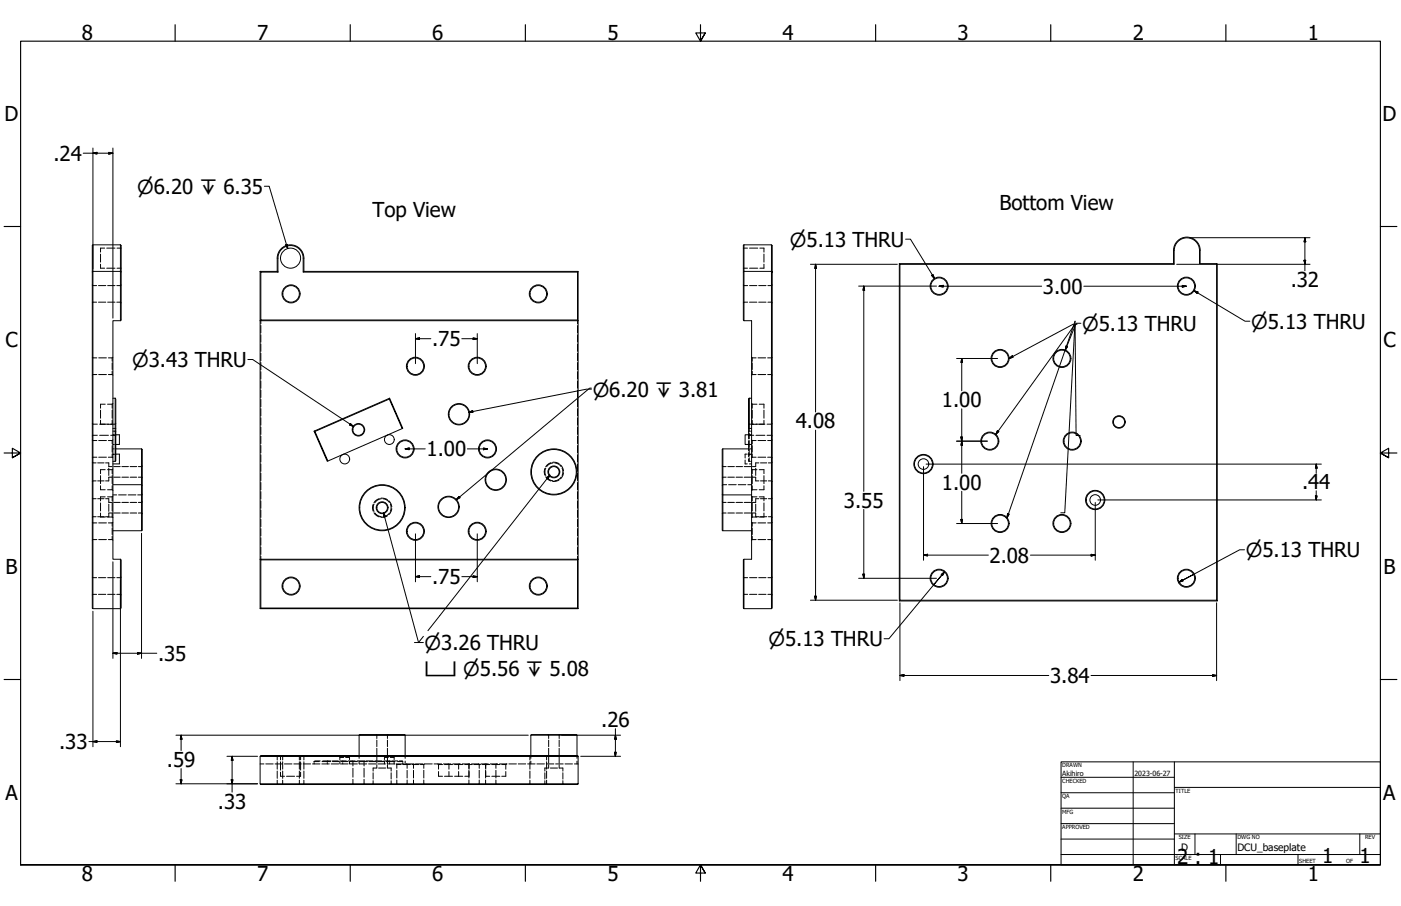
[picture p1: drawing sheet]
<svg xmlns="http://www.w3.org/2000/svg" width="864mm" height="559mm" viewBox="0 0 864 559" stroke-linecap="round" stroke-linejoin="round" font-family="sans-serif">
<!-- layer: Hidden (ANSI) -->
<g fill="none" stroke="#000" stroke-width=".62">
<path d="M62 157v5M65 153h-3v3M66 153h5M72 153h3M458 153h3M462 153h5M468 153h3v3M471 157v5M57 176h.1M57 168h.1M57 176h3M57 167v1"/>
<path d="M61 176h4M62 163v2h3M66 165h5M66 176h5M72 165h3M74 176h-2M75 176h.1M161 167v1M171 167h.1M458 165h3M458 176h.1M458 176h3"/>
<path d="M462 176h5M462 165h5M468 176h4M471 163v2h-3M476 167h.1M476 176h-3M476 176h.1M57 187h.1M57 186h.1M57 186h3M61 186h4M66 186h5"/>
<path d="M72 186h2M75 187h.1M161 197v3M356 197v3M458 187h.1M461 186h-3M462 186h5M468 186h4M473 186h3M476 187h.1M161 201v4M161 207v4"/>
<path d="M161 212v5M161 218v4M356 201v4M356 207v4M356 212v5M356 218v4M57 220l3 1M60 231h-3M61 231h5M61 221h5M67 231h2M67 221h2"/>
<path d="M69 221v2M69 224v4M69 229v2M69 231h1M69 221h.1M70 220h-1M161 224v4M161 229v5M161 235v4M356 224v4M356 229v5M356 235v4"/>
<path d="M463 220l1 1M464 231h2M464 221h2M464 221v2M464 224v4M464 229v2M464 231h-1M467 231h5M467 221h5M473 231h3M476 221h-3M476 220h.1"/>
<path d="M62 253v5M62 259v3M65 249h-3v3M66 249h3M69 249v3M69 253v5M69 259v3M69 249h.1M70 249h-1M161 241v4M161 246v5M161 252v5"/>
<path d="M161 258v4M356 241v4M356 246v5M356 252v5M356 258v4M463 249h.1M464 249h.1M464 249h3M464 249v3M464 253v5M464 259l-1 3M468 249h3v3"/>
<path d="M471 253v5M471 259v3M57 261l3 1M57 271l3 1M57 269h.1M60 268l-3 1M61 272h5M61 268h6M67 272h2M69 272v2M69 275v4M69 280v2"/>
<path d="M69 272h.1M69 262h1M70 271h-1M70 268h.1M70 274h.1M70 264h.1M70 277h.1M71 264h.1M71 268h.1M71 274h.1M71 277h.1M71 268v1"/>
<path d="M71 269h.1M71 261l-10 1M71 268h-3M161 263v5M161 269v5M161 275v4M356 263v5M356 269v5M356 275v4M461 279v3M461 261l10 1M461 268h4"/>
<path d="M461 268v3M461 272v2M461 277v1M462 269h-1M462 264v2M462 267v4M462 272v4M462 277v4M462 268v1M462 266h-1M463 266h.1M463 271l1 1"/>
<path d="M464 272h2M464 272v2M464 275v4M464 280v2M466 268h5M467 272h5M473 268l3 1M476 272h-3M476 269h.1M476 261l-3 1M476 271h.1M57 285h.1"/>
<path d="M57 285h2M59 297h-2M60 282h-3M60 297h4M60 285h4M61 282h5M62 293v5M62 300v2h3M65 290h-3v2M65 285h2v3h2M66 290h3M67 282h2"/>
<path d="M67 289v4M69 294h-2v3h-2M69 290v2M69 293v5M69 300v2M69 282h1M70 289l-1 1M70 280h.1M70 294h4M70 288h4M71 280h.1M75 294h4"/>
<path d="M75 288h4M80 294h4M80 288h4M85 294h2M87 288h-2M88 295h.1M88 287v1M161 280v5M161 286v5M161 292v4M161 298v4M336 289l-1 2 1 2"/>
<path d="M336 294l4 3M336 289v2v2M337 294l2 2h2M340 285l-4 3M341 285h2l2 1M341 286h-2l-2 2M342 286h2l2 2M345 296l-4 1M346 287l1 4M346 294l-2 2h-2M346 289l1 2-1 2M347 292l-1 3"/>
<path d="M356 280v5M356 286v5M356 292v4M356 298v4M445 287l3 1M448 294l-3 1M448 299h-3M449 294h4M449 288h4M449 299h5M454 294h4M454 288h4"/>
<path d="M455 299h5M459 294h4M459 288h4M459 284v2h2M461 280h-2v3M461 299h2M461 280h1M461 283l1 1M462 282v2M462 285h.1M462 280h1M462 286h1"/>
<path d="M463 280h.1M463 285h.1M463 289h.1M464 289v1M464 290h3M464 282h2M464 290v2M464 293v5M464 300v2M464 282h-1M464 294h2v3h2M466 289v4"/>
<path d="M467 282h5M468 285h-2v3h-2M468 290h3v2M469 297h4M469 285h4M471 300v2h-3M471 293v5M473 282h3M474 297h2M476 285h-2M476 285h.1M57 307l2 1"/>
<path d="M57 319h.1M57 319h2M60 319h5M60 308h4M62 310v5M62 316v3M65 306h-3v3M65 308h2v2h2M65 319h4M66 306h3M66 302h3M67 311v4"/>
<path d="M69 316h-2v3M69 306v3M69 310v5M69 316v3M69 319h.1M69 302h.1M69 306h.1M69 319h1M69 302h1M70 306h-1M70 305h2M70 316h4"/>
<path d="M70 310h4M73 305h5M75 316h4M75 310h4M79 305h5M80 316h4M80 310h4M85 316l2 1M87 310h-2M87 305h-2M88 317h.1M88 309v1"/>
<path d="M88 305h.1M161 303v5M161 309v4M161 315v4M230 311v2v2M231 316l3 3M231 311l-1 2 1 2M231 316l2 2 2 1M234 308l-3 2M235 307l4 1M235 308h-2l-2 2M236 308h2l2 2"/>
<path d="M239 318l-2 1h-2M240 309l1 4M240 316l-2 2-2 1M241 311v2v2M241 314l-1 3M356 303v5M356 309v4M356 315v4M445 309l3 1M448 316l-3 1M449 316h4M449 310h4"/>
<path d="M454 316h4M454 310h4M459 316h4M459 310h4M463 306h1M464 306h3M464 302h3M464 306v3M464 310v5M464 316v3M464 319h-1M464 302h-1"/>
<path d="M464 316h2v3M466 311v4M468 308h-2v2h-2M468 306h3v3M469 308h4M471 310v5M471 316v3M473 319h-9M474 319h2M476 319h.1M476 307l-2 1M57 322l3 1"/>
<path d="M60 333h-3M61 333h5M61 323h5M67 333h2M67 323h2M69 323v2M69 326v4M69 331v2M69 333h1M69 322v1M70 322h-1M161 320v5"/>
<path d="M161 326v5M161 332v4M161 337v5M356 320v5M356 326v5M356 332v4M356 337v5M463 322l1 1M464 333h2M464 323h2M464 323v2M464 326v4"/>
<path d="M464 331v2M464 333h-1M467 333h5M467 323h5M473 333h3M476 322l-3 1M476 322h.1M57 356h3M61 356h4M66 356h5M74 356h-2M75 356h.1"/>
<path d="M161 343v2M356 343v2M458 356h3M462 356h5M468 356h4M476 356h-3M476 356h.1M60 367h-3M61 367h4M66 367h5M72 367h2M75 367h.1"/>
<path d="M461 367h-3M462 367h5M468 367h4M473 367h3M232 453v2M232 457v4M239 457v4M239 453v2M239 453h.1M338 453h.1M338 453v2M338 457v4"/>
<path d="M345 457v4M345 453v2M345 453h.1M160 471h3M164 471h4M170 471h4M171 470v4M171 476v4M171 466v3M171 466h.1M173 466v3M173 470v5"/>
<path d="M173 476v3h2M174 466v3M174 470v4M174 476v4M175 471h5M177 479h5M181 471h5M185 470v4M185 476v4M185 466v3M185 470v5M185 476v3h-2"/>
<path d="M187 466h.1M187 471h4M187 466v3M187 470v4M187 476v4M193 471h4M194 470h3M194 470h.1M194 471h.1M197 469h-3M198 471h5M199 469h3"/>
<path d="M202 471h.1M202 470h-3M202 469h2M204 470h-2M204 471h5M205 469h4M205 470h4M209 469h4M209 470v1M210 471h5M210 470h4M211 469v1"/>
<path d="M211 471h.1M212 467h-3v2M213 467h2v2M215 469h4M216 471h4M217 469h.1M217 470l1 2M218 474v5M220 469h4M220 470h-5v1M221 469v2h5M221 466v2"/>
<path d="M222 470h5M224 474v5M225 469l-1 3M226 469h4M227 471h5M228 470h4M230 477v4M231 469h4M232 472v2h-2v2M232 462v4M232 467v4M233 470h4v1"/>
<path d="M233 471h5M233 474h5M237 469h4M238 470h5M239 472v2h2v2M239 462v4M239 467v4h4M239 467h-2v2M240 469v1M240 471h.1M241 467h2v2M241 477v4"/>
<path d="M241 469h4M243 470v1M244 471l1 1M245 471h4M245 472h2M245 472v2M245 475v5M246 469h2M248 469h.1M248 470h-3M248 470h.1M248 471h.1"/>
<path d="M248 472h5M250 466v2M250 469v2M250 471h5M251 471v3M251 475v5M254 472h4M255 475v5M255 471v3M256 471h5M259 472h2M261 472v2"/>
<path d="M261 475v5M262 471l-1 1M262 471h4M268 471h4M270 471h.1M270 471v1M270 472h3M270 476v3h3M270 472v2M273 471h5M274 472h5M274 479h5"/>
<path d="M276 471h.1M277 471v3M277 476v3M279 471h5M280 472h5M280 479h5M283 476v3M283 471v3M285 471h4v3M287 472h4M289 471v3M289 475v5"/>
<path d="M289 476v3h-2M291 471h4M292 472h4M295 471v3M295 475v5M296 471h5M297 472h2M299 471v1M299 472v2M299 475v5M299 472h3M299 479h3"/>
<path d="M300 471l-1 1M302 471h5M303 472h5M303 479h5M306 475v5M306 471v3M308 471h5M309 472h3M312 476v3h-3M312 472v2M312 471v1M312 471h.1"/>
<path d="M314 471h4M319 471h5M325 471h5M326 466l1 3M327 470v4M327 476v4M327 466v2M327 469v2M331 471h5M336 477v4M337 471h4M337 470v4"/>
<path d="M337 476v4M337 466v3M338 474h-2v2M338 462v4M338 467v4M338 472v2M339 474h5M343 471h4M345 462v4M345 467v4M345 472v2M345 474h2v2"/>
<path d="M347 477v4M348 471h5M354 471h2M356 466v2M356 469v2M171 481v3M171 484h.1M174 484h.1M174 481v3M185 481v3M185 484h.1M187 484h.1"/>
<path d="M187 481v3M217 484h.1M218 481l-1 3M224 481l1 3M225 484h.1M230 484h.1M230 482v2M241 482v2M241 484h1M244 484h.1M245 481l-1 3M251 484h.1"/>
<path d="M251 481v3M255 481v3M255 484h.1M261 481v3M261 484h1M289 484h.1M289 481v3M295 484h.1M295 481v3M299 481v3M300 484h.1M306 481v3"/>
<path d="M306 484h.1M326 484h.1M327 481v3M336 484h-1M336 482v2M337 481v3M337 484h.1M347 482v2M347 484h.1"/>
</g>
<!-- layer: Visible (ANSI) -->
<g fill="none" stroke="#000" stroke-width=".62">
<path d="M57 151h17M74 151h1v17l-1-1M74 151v16M174 154a8 8 0 0 1 8-2 8 8 0 0 1 5 7v9h169v29h-195v-29h10v-10zM459 151v47M459 151v16M459 151h17M57 167v208v-224v16h17M74 167v31M75 168v29l-1 1M160 167h11M160 167v208"/>
<path d="M160 167l1 1M171 167v-8a8 8 0 0 1 8-8 8 8 0 0 1 8 8v8M171 167v1M187 168v-1h169v1M356 167v178h-196h1v30M459 167h17v-16v224v-208v1M459 167v31M459 167l-1 1M554 163h170M555 163h169v-9a8 8 0 0 1 8-7 8 8 0 0 1 7 7v9h11v207h-195zM555 163h-1v208M584 176a6 6 0 0 0-8-4 6 6 0 0 0 0 9 6 6 0 0 0 8-4"/>
<path d="M723 163v-9a8 8 0 0 1 9-8 8 8 0 0 1 8 8v9M737 176a6 6 0 0 0-8-4 6 6 0 0 0-1 9 6 6 0 0 0 9-4M750 163v208v-1M74 198h-4v147h4M161 197l-1 1h196v-1M459 198h4v147h-4M251 226a5 5 0 0 1 7-5 5 5 0 0 1 1 9 5 5 0 0 1-8-3v-1M289 226a5 5 0 0 1 7-5 5 5 0 0 1 1 9 5 5 0 0 1-8-3v-1M70 246h1M71 246v39v-19h-1M71 246v20M240 246l-46 20 8 18v1l-8-19"/>
<path d="M240 246l-46 20M240 246l8 18-8-18M462 246l-1 18zM462 246h1M71 268h3v6h-3M71 277h16M87 277h1v50h-1M87 277v50M248 264l-46 20M446 277v50M446 277h17M461 264v4"/>
<path d="M461 274v3M462 264h1M463 268h-4v6h4M70 299h18M70 285h1M71 280h3v6h-4M445 305h1h17M70 327h17M446 327h17M74 345h1v30h-1M74 345v30M161 345h195"/>
<path d="M356 345v30zM459 345v30zM57 375h17M356 375h-196h196M459 375h17M555 370l-1 1h196M221 453h29M221 453v13M250 453v13M327 453h29M327 453v13M356 453v13"/>
<path d="M160 466h196zM160 466v17M356 466v17M160 483h196v1h-195z"/>
<circle cx="179" cy="159" r="6"/>
<circle cx="579" cy="176" r="5"/>
<circle cx="731" cy="176" r="5"/>
<circle cx="179" cy="181" r="6"/>
<circle cx="179" cy="181" r="5"/>
<circle cx="332" cy="181" r="6"/>
<circle cx="332" cy="181" r="5"/>
<circle cx="256" cy="226" r="6"/>
<circle cx="294" cy="226" r="6"/>
<circle cx="616" cy="221" r="6"/>
<circle cx="616" cy="221" r="5"/>
<circle cx="655" cy="221" r="6"/>
<circle cx="655" cy="221" r="5"/>
<circle cx="283" cy="255" r="7"/>
<circle cx="283" cy="255" r="6"/>
<circle cx="221" cy="265" r="4"/>
<circle cx="221" cy="265" r="3"/>
<circle cx="240" cy="271" r="3"/>
<circle cx="250" cy="277" r="6"/>
<circle cx="250" cy="277" r="5"/>
<circle cx="301" cy="277" r="6"/>
<circle cx="301" cy="277" r="5"/>
<circle cx="610" cy="272" r="6"/>
<circle cx="610" cy="272" r="5"/>
<circle cx="661" cy="272" r="6"/>
<circle cx="661" cy="272" r="5"/>
<circle cx="690" cy="260" r="4"/>
<circle cx="690" cy="260" r="3"/>
<circle cx="213" cy="283" r="3"/>
<circle cx="306" cy="296" r="7"/>
<circle cx="306" cy="296" r="6"/>
<circle cx="341" cy="291" r="14"/>
<circle cx="341" cy="291" r="4"/>
<circle cx="341" cy="291" r="3"/>
<circle cx="569" cy="286" r="6"/>
<circle cx="569" cy="286" r="3"/>
<circle cx="236" cy="313" r="14"/>
<circle cx="236" cy="313" r="4"/>
<circle cx="236" cy="313" r="3"/>
<circle cx="277" cy="313" r="7"/>
<circle cx="277" cy="313" r="6"/>
<circle cx="675" cy="308" r="6"/>
<circle cx="675" cy="308" r="3"/>
<circle cx="256" cy="328" r="6"/>
<circle cx="256" cy="328" r="5"/>
<circle cx="294" cy="328" r="6"/>
<circle cx="294" cy="328" r="5"/>
<circle cx="616" cy="323" r="6"/>
<circle cx="616" cy="323" r="5"/>
<circle cx="655" cy="323" r="6"/>
<circle cx="655" cy="323" r="5"/>
<circle cx="579" cy="357" r="6"/>
<circle cx="579" cy="357" r="5"/>
<circle cx="731" cy="357" r="6"/>
<circle cx="731" cy="357" r="5"/>
<circle cx="179" cy="361" r="6"/>
<circle cx="179" cy="361" r="5"/>
<circle cx="332" cy="361" r="6"/>
<circle cx="332" cy="361" r="5"/>
</g>
<!-- layer: Hidden (ANSI) -->
<circle cx="299" cy="472" r=".2" fill="#000"/>
<!-- layer: Border (ANSI) -->
<g fill="none" stroke="#000" stroke-width=".7">
<path d="M108 15v10M216 15v10M324 15v10M432 15v10l-3-5h6l-3 5 3-5M540 15v10M648 15v10M756 15v10M3 140h10M851 140h10M3 279h10l-5-3v6l5-3-5 3M861 279h-10l5-3v6l-5-3 5 3M3 419h10"/>
<path d="M851 419h10M13 533v-508h838v508h-838h838M108 533v11M216 533v11M324 533v11M435 538l-3-5 3 5h-6l3-5v11M540 533v11M648 533v11M756 533v11"/>
</g>
<!-- layer: Title (ANSI) -->
<g fill="none" stroke="#000" stroke-width=".62">
<path d="M654 470h197v63h-197zM654 479h70M698 470v63M724 470v63M654 489h70M654 498h70M724 486h127M654 508h70M654 518h70M724 514h127M737 514v13M762 514v13"/>
<path d="M838 514v13M654 527h197M752 527v6M800 527v6"/>
</g>
<!-- layer: Dimension (ANSI) -->
<g fill="none" stroke="#000" stroke-width=".62">
<path d="M51 94h19M57 94h3v1zM57 91v75M67 94h3l-3 1zM70 91v105M733 147h75M804 147l1 2h-1zM804 147v20M500 163h53M503 163v3h-1zM503 163v91M529 176h48"/>
<path d="M532 176l1 3h-1zM532 176v127M579 177l2-1v1zM579 177h63M668 177h63M725 163h83M729 176l2 1h-2zM804 161h1l-1 2zM256 209l3-1v1zM256 209h10M256 206v18M285 209h9"/>
<path d="M292 208l2 1h-2zM294 206v18M590 221h25M593 221v3h-1zM593 221v20M593 252v40M250 277l2-1v1zM250 277h12M288 277h13M298 276l3 1h-3zM503 265v105M590 272h19"/>
<path d="M592 270h1v2zM593 272v3h-1zM569 288v58M571 286h244M811 286l1 3h-1zM811 286v6M532 314v43M593 303v20M675 310v36M677 308h138M811 306h1l-1 2zM811 303v5"/>
<path d="M87 329v77M256 329v30M294 329v30M590 323h25M592 320h1v3zM70 347v59M74 358v103M256 356l3-1v1zM256 356h10M285 356h9M292 355l2 1h-2zM529 357h48"/>
<path d="M532 354h1l-1 3zM569 342h3v1zM569 342h40M635 342h40M673 342h2l-2 1zM57 377v84M500 370h53M502 368h1v2zM555 372v48M750 372v48M70 403l2-1v1zM70 403h27"/>
<path d="M85 402l2 1h-2zM555 417l2-1v1zM555 417h91M673 417h77M747 416l3 1h-3zM55 457h19M57 457h3v1zM72 457h2l-2 1zM108 453h218M112 453v3h-1zM112 453v10M346 453h37"/>
<path d="M379 453l1 3h-1zM379 449v17M112 474v9M140 466h19M143 466l1 3h-1zM143 466v23M358 466h25M379 464h1l-1 2zM108 483h51M111 481h1v2zM143 481h1l-1 2z"/>
</g>
<g fill="#000" stroke="#000" stroke-width=".62">
<path d="M57 94h3zM57 94h3v1zM67 95l3-1zM67 94h3l-3 1zM804 147l1 2zM804 147l1 2h-1zM503 163v3zM503 163v3h-1zM532 176l1 3zM532 176l1 3h-1zM579 177l2-1zM579 177l2-1v1z"/>
<path d="M729 177h2zM729 176l2 1h-2zM804 161v2zM804 161h1l-1 2zM256 209l3-1zM256 209l3-1v1zM292 209h2zM292 208l2 1h-2zM593 221v3zM593 221v3h-1zM250 277l2-1zM250 277l2-1v1z"/>
<path d="M298 277h3zM298 276l3 1h-3zM592 270l1 2zM592 270h1v2zM593 272v3zM593 272v3h-1zM811 286l1 3zM811 286l1 3h-1zM811 306v2zM811 306h1l-1 2zM592 320l1 3zM592 320h1v3z"/>
<path d="M256 356l3-1zM256 356l3-1v1zM292 356h2zM292 355l2 1h-2zM532 354v3zM532 354h1l-1 3zM569 342h3zM569 342h3v1zM673 343l2-1zM673 342h2l-2 1zM502 368l1 2zM502 368h1v2z"/>
<path d="M70 403l2-1zM70 403l2-1v1zM85 403h2zM85 402l2 1h-2zM555 417l2-1zM555 417l2-1v1zM747 417h3zM747 416l3 1h-3zM57 457h3zM57 457h3v1zM72 458l2-1zM72 457h2l-2 1z"/>
<path d="M112 453v3zM112 453v3h-1zM379 453l1 3zM379 453l1 3h-1zM143 466l1 3zM143 466l1 3h-1zM379 464v2zM379 464h1l-1 2zM111 481l1 2zM111 481h1v2zM143 481v2zM143 481h1l-1 2z"/>
</g>
<!-- layer: Symbol (ANSI) -->
<g fill="none" stroke="#000" stroke-width=".62">
<path d="M163 115h3l11 38M176 151h1v2zM558 148h3l15 24M574 170l1-1 1 3zM736 179l2 1v1zM736 179l31 19h3M666 199h-3l-6 17M657 216l-36 103M657 213l1 1-1 2zM657 214l6-16-7 118h-2M664 200h-3l-39 21M153 222h3l62 41"/>
<path d="M365 239h-2l-82 69M622 221l2-2v1zM289 254l2-1 1 1zM365 240h-3l-73 14M216 261l2 2-3-1zM614 268l49-68v69h3M615 266h1l-2 2zM337 295l2-2-1 2zM339 293l-75 96M236 316l2 3h-1zM236 316l22 80h3M283 306l1 1-3 1z"/>
<path d="M621 317h1l-1 2zM767 339h-3l-35 19 7-4M580 354l2-1-1 2zM582 353l-1 2M727 359l2-2v1zM729 358l-2 1M576 361l5-6-33 39h-3M261 392l-3 4h-3"/>
</g>
<g fill="#000" stroke="#000" stroke-width=".62">
<path d="M176 151l1 2zM176 151h1v2zM574 170l2 2zM574 170l1-1 1 3zM736 179l2 1zM736 179l2 1v1zM622 221l2-2zM622 221l2-2v1zM657 213v3zM657 213l1 1-1 2zM289 254l2-1zM289 254l2-1 1 1z"/>
<path d="M215 262l3 1zM216 261l2 2-3-1zM615 266l-1 2zM615 266h1l-2 2zM339 293l-1 2zM337 295l2-2-1 2zM236 316l2 3zM236 316l2 3h-1zM283 306l-2 2zM283 306l1 1-3 1zM621 317v2zM621 317h1l-1 2z"/>
<path d="M582 353l-1 2zM580 354l2-1-1 2zM727 359l2-2zM727 359l2-2v1z"/>
</g>
<g font-size="12.6">
<text x="51" y="24">8</text>
<text x="158" y="24">7</text>
<text x="266" y="24">6</text>
<text x="374" y="24">5</text>
<text x="482" y="24">4</text>
<text x="590" y="24">3</text>
<text x="698" y="24">2</text>
<text x="806" y="24">1</text>
<text x="3" y="74">D</text>
<text x="852" y="74">D</text>
<text x="33" y="99">.24</text>
<text x="616" y="129">Bottom View</text>
<text x="230" y="134">Top View</text>
<text x="796" y="177">.32</text>
<text x="643" y="181">3.00</text>
<text x="3" y="214">C</text>
<text x="266" y="213">.75</text>
<text x="853" y="214">C</text>
<text x="581" y="251">1.00</text>
<text x="491" y="264">4.08</text>
<text x="263" y="281">1.00</text>
<text x="581" y="302">1.00</text>
<text x="803" y="302">.44</text>
<text x="520" y="313">3.55</text>
<text x="610" y="347">2.08</text>
<text x="3" y="354">B</text>
<text x="853" y="354">B</text>
<text x="266" y="360">.75</text>
<text x="97" y="407">.35</text>
<text x="647" y="421">3.84</text>
<text x="371" y="449">.26</text>
<text x="36" y="462">.33</text>
<text x="103" y="473">.59</text>
<text x="3" y="494">A</text>
<text x="853" y="494">A</text>
<text x="134" y="499">.33</text>
<text x="726" y="533">2 : 1</text>
<text x="815" y="533">1</text>
<text x="838" y="533">1</text>
<text x="51" y="544">8</text>
<text x="158" y="544">7</text>
<text x="266" y="544">6</text>
<text x="374" y="544">5</text>
<text x="482" y="544">4</text>
<text x="590" y="544">3</text>
<text x="698" y="544">2</text>
<text x="806" y="544">1</text>
</g>
<g font-size="12">
<text x="85" y="119">⌀6.20 ↧ 6.35</text>
<text x="487" y="152">⌀5.13 THRU</text>
<text x="667" y="204">⌀5.13 THRU</text>
<text x="771" y="203">⌀5.13 THRU</text>
<text x="82" y="226">⌀3.43 THRU</text>
<text x="365" y="245">⌀6.20 ↧ 3.81</text>
<text x="768" y="344">⌀5.13 THRU</text>
<text x="262" y="401">⌀3.26 THRU</text>
<text x="474" y="399">⌀5.13 THRU</text>
<text x="262" y="417">⌴ ⌀5.56 ↧ 5.08</text>
</g>
<g font-size="6.3">
<text x="728" y="525">D</text>
<text x="763" y="525">DCU_baseplate</text>
</g>
<g font-size="4.4">
<text x="655" y="479">Akihiro</text>
<text x="699" y="479">2023-06-27</text>
</g>
<g font-size="3.5">
<text x="655" y="473">DRAWN</text>
<text x="655" y="483">CHECKED</text>
<text x="725" y="489">TITLE</text>
<text x="655" y="492">QA</text>
<text x="655" y="502">MFG</text>
<text x="655" y="511">APPROVED</text>
<text x="727" y="518">SIZE</text>
<text x="763" y="518">DWG NO</text>
<text x="841" y="518">REV</text>
<text x="725" y="530">SCALE</text>
<text x="801" y="533">SHEET</text>
<text x="830" y="533">OF</text>
</g>
</svg>
